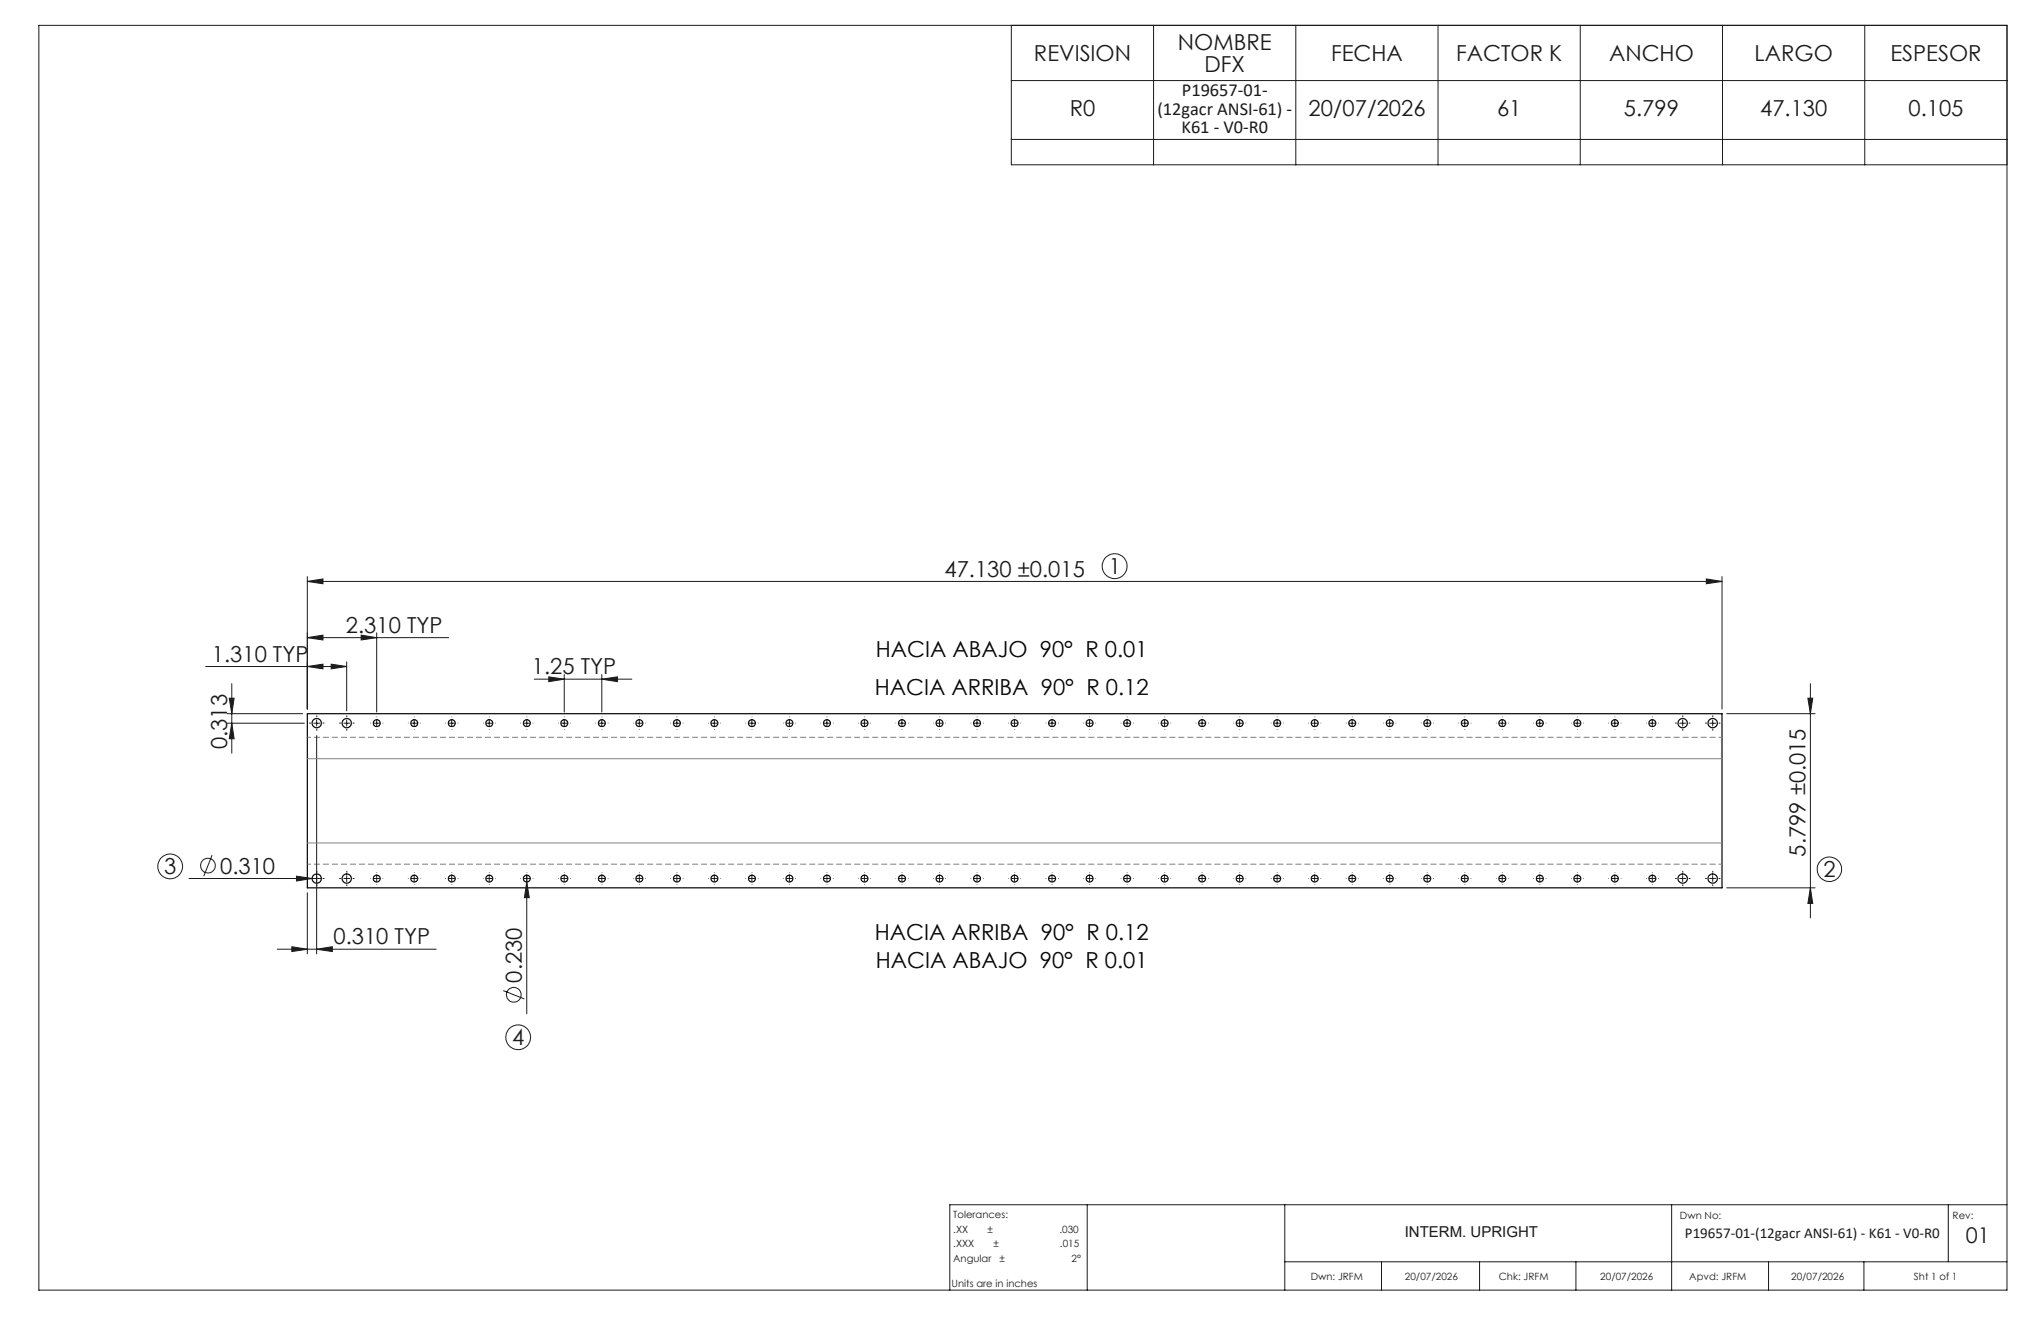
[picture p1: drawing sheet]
<svg xmlns="http://www.w3.org/2000/svg" width="432mm" height="279mm" viewBox="0 0 432 279" stroke-linecap="round" stroke-linejoin="round" font-family="sans-serif">
<g fill="none" stroke="#191924" stroke-width=".21">
<path d="M8.2 5.4h416.4v267.5h-416.4zM214 5.4v29.5h210.6M214 17h210.6M244.1 5.4v29.5M274.1 5.4v29.5M304.2 5.4v29.5M334.3 5.4v29.5M364.4 5.4v29.5M394.5 5.4v29.5M214 29.5h210.6M65 123l3.3-.6v1.1zM65 134.9l3.3-.6v1.1z"/>
<path d="M65 122v28M65 123h299.3M65 134.9h29.9M73.3 140v10.4M76.4 134.3l3.3 .6-3.3 .5zM79.7 133.8v16.8M361 122.4l3.3 .6-3.3 .5zM364.3 122v28M43.5 141h29.8M48 151h16M48 153h16.4M48.5 147.7h1l-.5 3.3z"/>
<path d="M49 153l.5 3.2h-1zM49 144.6v14.7M65 141l3.3-.5v1zM66.4 153h1.2M67 152.3v1.3M67 155.6v46.2M70.1 140.5l3.2 .5-3.2 .5zM72.7 153h1.3M73.3 152.3v1.3M79.1 153h1.2M79.7 152.3v1.3M87 153h1.3"/>
<path d="M87.6 152.3v1.3M95 153h1.2M95.6 152.3v1.3M102.9 153h1.2M103.5 152.3v1.3M110.8 153h1.3M111.4 152.3v1.3M113 143.7h20.7M116.1 143.2l3.3 .5-3.3 .5zM118.8 153h1.2M119.4 142.7v7.9M119.4 152.3v1.3"/>
<path d="M126.7 153h1.3M127.3 143.7l3.3-.5v1zM127.3 142.7v7.9M127.3 152.3v1.3M134.7 153h1.2M135.3 152.3v1.3M142.6 153h1.2M143.2 152.3v1.3M150.5 153h1.3M151.1 152.3v1.3M158.5 153h1.2M159.1 152.3v1.3"/>
<path d="M166.4 153h1.2M167 152.3v1.3M174.3 153h1.3M174.9 152.3v1.3M182.3 153h1.2M182.9 152.3v1.3M190.2 153h1.3M190.8 152.3v1.3M198.2 153h1.2M198.8 152.3v1.3M206.1 153h1.2M206.7 152.3v1.3"/>
<path d="M214 153h1.3M214.6 152.3v1.3M222 153h1.2M222.6 152.3v1.3M229.9 153h1.2M230.5 152.3v1.3M237.8 153h1.3M238.4 152.3v1.3M245.8 153h1.2M246.4 152.3v1.3M253.7 153h1.3M254.3 152.3v1.3"/>
<path d="M261.7 153h1.2M262.3 152.3v1.3M269.6 153h1.2M270.2 152.3v1.3M277.5 153h1.3M278.1 152.3v1.3M285.5 153h1.2M286.1 152.3v1.3M293.4 153h1.2M294 152.3v1.3M301.3 153h1.3M301.9 152.3v1.3"/>
<path d="M309.3 153h1.2M309.9 152.3v1.3M317.2 153h1.3M317.8 152.3v1.3M325.2 153h1.2M325.8 152.3v1.3M333.1 153h1.2M333.7 152.3v1.3M341 153h1.3M341.6 152.3v1.3M349 153h1.2M349.6 152.3v1.3"/>
<path d="M355.4 153h1.2M356 152.3v1.3M361.7 153h1.3M362.3 152.3v1.3M365.3 151h18.7M382.5 147.7h1l-.5 3.3zM383 144.6v49.5M40 185.8h28M44.9 180.9l-1.8 4.4M62.7 185.3l3.3 .5-3.3 .5zM65 188.8v13M72.7 185.8h1.3"/>
<path d="M73.3 185.2v1.2M79.1 185.8h1.2M79.7 185.2v1.2M87 185.8h1.3M87.6 185.2v1.2M95 185.8h1.2M95.6 185.2v1.2M102.9 185.8h1.2M103.5 185.2v1.2M110.8 185.8h1.3M111.4 186.5l.6 3.4h-1.1zM111.4 185.1v29.3"/>
<path d="M118.8 185.8h1.2M119.4 185.2v1.2M126.7 185.8h1.3M127.3 185.2v1.2M134.7 185.8h1.2M135.3 185.2v1.2M142.6 185.8h1.2M143.2 185.2v1.2M150.5 185.8h1.3M151.1 185.2v1.2M158.5 185.8h1.2M159.1 185.2v1.2"/>
<path d="M166.4 185.8h1.2M167 185.2v1.2M174.3 185.8h1.3M174.9 185.2v1.2M182.3 185.8h1.2M182.9 185.2v1.2M190.2 185.8h1.3M190.8 185.2v1.2M198.2 185.8h1.2M198.8 185.2v1.2M206.1 185.8h1.2M206.7 185.2v1.2"/>
<path d="M214 185.8h1.3M214.6 185.2v1.2M222 185.8h1.2M222.6 185.2v1.2M229.9 185.8h1.2M230.5 185.2v1.2M237.8 185.8h1.3M238.4 185.2v1.2M245.8 185.8h1.2M246.4 185.2v1.2M253.7 185.8h1.3M254.3 185.2v1.2"/>
<path d="M261.7 185.8h1.2M262.3 185.2v1.2M269.6 185.8h1.2M270.2 185.2v1.2M277.5 185.8h1.3M278.1 185.2v1.2M285.5 185.8h1.2M286.1 185.2v1.2M293.4 185.8h1.2M294 185.2v1.2M301.3 185.8h1.3M301.9 185.2v1.2"/>
<path d="M309.3 185.8h1.2M309.9 185.2v1.2M317.2 185.8h1.3M317.8 185.2v1.2M325.2 185.8h1.2M325.8 185.2v1.2M333.1 185.8h1.2M333.7 185.2v1.2M341 185.8h1.3M341.6 185.2v1.2M349 185.8h1.2M349.6 185.2v1.2"/>
<path d="M355.4 185.8h1.2M356 185.2v1.2M361.7 185.8h1.3M362.3 185.2v1.2M365.3 187.8h18.7M383 187.8l.5 3.3h-1zM58.7 200.8h33.6M61.7 200.2l3.3 .6-3.3 .5zM67 200.8l3.3-.6v1.1zM106.5 209.5l4.4 1.8M230 254.8v18.1M271.8 254.8v18.1"/>
<path d="M353.7 254.8v18.1M412.2 254.8v12.1M424.6 254.8h-223.7v18.1M271.8 266.9h152.8M292.3 266.9v6M313 266.9v6M333.4 266.9v6M374.2 266.9v6M394.3 266.9v6"/>
<circle cx="235.8" cy="119.8" r="2.63"/>
<circle cx="36" cy="183.3" r="2.61"/>
<circle cx="44" cy="183.1" r="1.55"/>
<circle cx="387" cy="183.8" r="2.58"/>
<circle cx="108.7" cy="210.4" r="1.56"/>
<circle cx="109.6" cy="219.4" r="2.62"/>
</g>
<g fill="none" stroke="#000" stroke-width=".25">
<path d="M65 151h299.3v36.8h-299.3z"/>
<circle cx="67" cy="153" r=".98"/>
<circle cx="73.4" cy="153" r=".98"/>
<circle cx="79.7" cy="153" r=".73"/>
<circle cx="87.6" cy="153" r=".73"/>
<circle cx="95.6" cy="153" r=".73"/>
<circle cx="103.5" cy="153" r=".73"/>
<circle cx="111.4" cy="153" r=".73"/>
<circle cx="119.4" cy="153" r=".73"/>
<circle cx="127.3" cy="153" r=".73"/>
<circle cx="135.3" cy="153" r=".73"/>
<circle cx="143.2" cy="153" r=".73"/>
<circle cx="151.1" cy="153" r=".73"/>
<circle cx="159.1" cy="153" r=".73"/>
<circle cx="167" cy="153" r=".73"/>
<circle cx="174.9" cy="153" r=".73"/>
<circle cx="182.9" cy="153" r=".73"/>
<circle cx="190.8" cy="153" r=".73"/>
<circle cx="198.8" cy="153" r=".73"/>
<circle cx="206.7" cy="153" r=".73"/>
<circle cx="214.6" cy="153" r=".73"/>
<circle cx="222.6" cy="153" r=".73"/>
<circle cx="230.5" cy="153" r=".73"/>
<circle cx="238.4" cy="153" r=".73"/>
<circle cx="246.4" cy="153" r=".73"/>
<circle cx="254.3" cy="153" r=".73"/>
<circle cx="262.3" cy="153" r=".73"/>
<circle cx="270.2" cy="153" r=".73"/>
<circle cx="278.1" cy="153" r=".73"/>
<circle cx="286.1" cy="153" r=".73"/>
<circle cx="294" cy="153" r=".73"/>
<circle cx="301.9" cy="153" r=".73"/>
<circle cx="309.9" cy="153" r=".73"/>
<circle cx="317.8" cy="153" r=".73"/>
<circle cx="325.8" cy="153" r=".73"/>
<circle cx="333.7" cy="153" r=".73"/>
<circle cx="341.6" cy="153" r=".73"/>
<circle cx="349.6" cy="153" r=".73"/>
<circle cx="356" cy="153" r=".99"/>
<circle cx="362.3" cy="153" r=".99"/>
<circle cx="67" cy="185.8" r=".98"/>
<circle cx="73.4" cy="185.8" r=".98"/>
<circle cx="79.7" cy="185.8" r=".73"/>
<circle cx="87.6" cy="185.8" r=".73"/>
<circle cx="95.6" cy="185.8" r=".73"/>
<circle cx="103.5" cy="185.8" r=".73"/>
<circle cx="111.4" cy="185.8" r=".73"/>
<circle cx="119.4" cy="185.8" r=".73"/>
<circle cx="127.3" cy="185.8" r=".73"/>
<circle cx="135.3" cy="185.8" r=".73"/>
<circle cx="143.2" cy="185.8" r=".73"/>
<circle cx="151.1" cy="185.8" r=".73"/>
<circle cx="159.1" cy="185.8" r=".73"/>
<circle cx="167" cy="185.8" r=".73"/>
<circle cx="174.9" cy="185.8" r=".73"/>
<circle cx="182.9" cy="185.8" r=".73"/>
<circle cx="190.8" cy="185.8" r=".73"/>
<circle cx="198.8" cy="185.8" r=".73"/>
<circle cx="206.7" cy="185.8" r=".73"/>
<circle cx="214.6" cy="185.8" r=".73"/>
<circle cx="222.6" cy="185.8" r=".73"/>
<circle cx="230.5" cy="185.8" r=".73"/>
<circle cx="238.4" cy="185.8" r=".73"/>
<circle cx="246.4" cy="185.8" r=".73"/>
<circle cx="254.3" cy="185.8" r=".73"/>
<circle cx="262.3" cy="185.8" r=".73"/>
<circle cx="270.2" cy="185.8" r=".73"/>
<circle cx="278.1" cy="185.8" r=".73"/>
<circle cx="286.1" cy="185.8" r=".73"/>
<circle cx="294" cy="185.8" r=".73"/>
<circle cx="301.9" cy="185.8" r=".73"/>
<circle cx="309.9" cy="185.8" r=".73"/>
<circle cx="317.8" cy="185.8" r=".73"/>
<circle cx="325.8" cy="185.8" r=".73"/>
<circle cx="333.7" cy="185.8" r=".73"/>
<circle cx="341.6" cy="185.8" r=".73"/>
<circle cx="349.6" cy="185.8" r=".73"/>
<circle cx="356" cy="185.8" r=".99"/>
<circle cx="362.3" cy="185.8" r=".99"/>
</g>
<g fill="none" stroke="#191924" stroke-width=".21" stroke-dasharray="15.2 1.3 1.3 1.3" stroke-linecap="butt">
<path d="M65.8 152.9h-.4M67 154.2v.3M67 151.7v-.4M68.3 152.9h.3M72.1 152.9h-.3M73.4 154.2v.3M73.4 151.7v-.4M74.6 152.9h.4M78.5 152.9h-.1M79.7 154.2v.1M79.7 151.7v-.1M81 152.9h.1"/>
<path d="M86.4 152.9h-.1M87.7 154.2v.1M87.7 151.7v-.1M88.9 152.9h.1M94.3 152.9h-.1M95.6 154.2v.1M95.6 151.7v-.1M96.8 152.9h.1M102.3 152.9h-.1M103.5 154.2v.1M103.5 151.7v-.1M104.8 152.9h.1"/>
<path d="M110.2 152.9h-.1M111.5 154.2v.1M111.5 151.7v-.1M112.7 152.9h.1M118.2 152.9h-.1M119.4 154.2v.1M119.4 151.7v-.1M120.7 152.9h.1M126.1 152.9h-.1M127.3 154.2v.1M127.3 151.7v-.1M128.6 152.9h.1"/>
<path d="M134 152.9h-.1M135.3 154.2v.1M135.3 151.7v-.1M136.5 152.9h.1M142 152.9h-.1M143.2 154.2v.1M143.2 151.7v-.1M144.5 152.9h.1M149.9 152.9h-.1M151.2 154.2v.1M151.2 151.7v-.1M152.4 152.9h.1"/>
<path d="M157.8 152.9h-.1M159.1 154.2v.1M159.1 151.7v-.1M160.3 152.9h.1M165.8 152.9h-.1M167 154.2v.1M167 151.7v-.1M168.3 152.9h.1M173.7 152.9h-.1M175 154.2v.1M175 151.7v-.1M176.2 152.9h.1"/>
<path d="M181.7 152.9h-.1M182.9 154.2v.1M182.9 151.7v-.1M184.2 152.9h.1M189.6 152.9h-.1M190.8 154.2v.1M190.8 151.7v-.1M192.1 152.9h.1M197.5 152.9h-.1M198.8 154.2v.1M198.8 151.7v-.1M200 152.9h.1"/>
<path d="M205.5 152.9h-.1M206.7 154.2v.1M206.7 151.7v-.1M208 152.9h.1M213.4 152.9h-.1M214.7 154.2v.1M214.7 151.7v-.1M215.9 152.9h.1M221.3 152.9h-.1M222.6 154.2v.1M222.6 151.7v-.1M223.8 152.9h.1"/>
<path d="M229.3 152.9h-.1M230.5 154.2v.1M230.5 151.7v-.1M231.8 152.9h.1M237.2 152.9h-.1M238.5 154.2v.1M238.5 151.7v-.1M239.7 152.9h.1M245.2 152.9h-.1M246.4 154.2v.1M246.4 151.7v-.1M247.7 152.9h.1"/>
<path d="M253.1 152.9h-.1M254.3 154.2v.1M254.3 151.7v-.1M255.6 152.9h.1M261 152.9h-.1M262.3 154.2v.1M262.3 151.7v-.1M263.5 152.9h.1M269 152.9h-.1M270.2 154.2v.1M270.2 151.7v-.1M271.5 152.9h.1"/>
<path d="M276.9 152.9h-.1M278.2 154.2v.1M278.2 151.7v-.1M279.4 152.9h.1M284.8 152.9h-.1M286.1 154.2v.1M286.1 151.7v-.1M287.3 152.9h.1M292.8 152.9h-.1M294 154.2v.1M294 151.7v-.1M295.3 152.9h.1"/>
<path d="M300.7 152.9h-.1M302 154.2v.1M302 151.7v-.1M303.2 152.9h.1M308.7 152.9h-.1M309.9 154.2v.1M309.9 151.7v-.1M311.2 152.9h.1M316.6 152.9h-.1M317.8 154.2v.1M317.8 151.7v-.1M319.1 152.9h.1"/>
<path d="M324.5 152.9h-.1M325.8 154.2v.1M325.8 151.7v-.1M327 152.9h.1M332.5 152.9h-.1M333.7 154.2v.1M333.7 151.7v-.1M335 152.9h.1M340.4 152.9h-.1M341.7 154.2v.1M341.7 151.7v-.1M342.9 152.9h.1"/>
<path d="M348.3 152.9h-.1M349.6 154.2v.1M349.6 151.7v-.1M350.8 152.9h.1M354.8 152.9h-.4M356 154.2v.3M356 151.7v-.4M357.3 152.9h.3M361.1 152.9h-.4M362.4 154.2v.3M362.4 151.7v-.4M363.6 152.9h.4"/>
<path d="M65.8 185.8h-.4M67 187.1v.3M67 184.6v-.4M68.3 185.8h.3M72.1 185.8h-.3M73.4 187.1v.3M73.4 184.6v-.4M74.6 185.8h.4M78.5 185.8h-.1M79.7 187.1v.1M79.7 184.6v-.1M81 185.8h.1"/>
<path d="M86.4 185.8h-.1M87.7 187.1v.1M87.7 184.6v-.1M88.9 185.8h.1M94.3 185.8h-.1M95.6 187.1v.1M95.6 184.6v-.1M96.8 185.8h.1M102.3 185.8h-.1M103.5 187.1v.1M103.5 184.6v-.1M104.8 185.8h.1"/>
<path d="M110.2 185.8h-.1M111.5 187.1v.1M111.5 184.6v-.1M112.7 185.8h.1M118.2 185.8h-.1M119.4 187.1v.1M119.4 184.6v-.1M120.7 185.8h.1M126.1 185.8h-.1M127.3 187.1v.1M127.3 184.6v-.1M128.6 185.8h.1"/>
<path d="M134 185.8h-.1M135.3 187.1v.1M135.3 184.6v-.1M136.5 185.8h.1M142 185.8h-.1M143.2 187.1v.1M143.2 184.6v-.1M144.5 185.8h.1M149.9 185.8h-.1M151.2 187.1v.1M151.2 184.6v-.1M152.4 185.8h.1"/>
<path d="M157.8 185.8h-.1M159.1 187.1v.1M159.1 184.6v-.1M160.3 185.8h.1M165.8 185.8h-.1M167 187.1v.1M167 184.6v-.1M168.3 185.8h.1M173.7 185.8h-.1M175 187.1v.1M175 184.6v-.1M176.2 185.8h.1"/>
<path d="M181.7 185.8h-.1M182.9 187.1v.1M182.9 184.6v-.1M184.2 185.8h.1M189.6 185.8h-.1M190.8 187.1v.1M190.8 184.6v-.1M192.1 185.8h.1M197.5 185.8h-.1M198.8 187.1v.1M198.8 184.6v-.1M200 185.8h.1"/>
<path d="M205.5 185.8h-.1M206.7 187.1v.1M206.7 184.6v-.1M208 185.8h.1M213.4 185.8h-.1M214.7 187.1v.1M214.7 184.6v-.1M215.9 185.8h.1M221.3 185.8h-.1M222.6 187.1v.1M222.6 184.6v-.1M223.8 185.8h.1"/>
<path d="M229.3 185.8h-.1M230.5 187.1v.1M230.5 184.6v-.1M231.8 185.8h.1M237.2 185.8h-.1M238.5 187.1v.1M238.5 184.6v-.1M239.7 185.8h.1M245.2 185.8h-.1M246.4 187.1v.1M246.4 184.6v-.1M247.7 185.8h.1"/>
<path d="M253.1 185.8h-.1M254.3 187.1v.1M254.3 184.6v-.1M255.6 185.8h.1M261 185.8h-.1M262.3 187.1v.1M262.3 184.6v-.1M263.5 185.8h.1M269 185.8h-.1M270.2 187.1v.1M270.2 184.6v-.1M271.5 185.8h.1"/>
<path d="M276.9 185.8h-.1M278.2 187.1v.1M278.2 184.6v-.1M279.4 185.8h.1M284.8 185.8h-.1M286.1 187.1v.1M286.1 184.6v-.1M287.3 185.8h.1M292.8 185.8h-.1M294 187.1v.1M294 184.6v-.1M295.3 185.8h.1"/>
<path d="M300.7 185.8h-.1M302 187.1v.1M302 184.6v-.1M303.2 185.8h.1M308.7 185.8h-.1M309.9 187.1v.1M309.9 184.6v-.1M311.2 185.8h.1M316.6 185.8h-.1M317.8 187.1v.1M317.8 184.6v-.1M319.1 185.8h.1"/>
<path d="M324.5 185.8h-.1M325.8 187.1v.1M325.8 184.6v-.1M327 185.8h.1M332.5 185.8h-.1M333.7 187.1v.1M333.7 184.6v-.1M335 185.8h.1M340.4 185.8h-.1M341.7 187.1v.1M341.7 184.6v-.1M342.9 185.8h.1"/>
<path d="M348.3 185.8h-.1M349.6 187.1v.1M349.6 184.6v-.1M350.8 185.8h.1M354.8 185.8h-.4M356 187.1v.3M356 184.6v-.4M357.3 185.8h.3M361.1 185.8h-.4M362.4 187.1v.3M362.4 184.6v-.4M363.6 185.8h.4"/>
</g>
<path d="M65 155.9h299.3M364.3 182.8h-299.3" fill="none" stroke="#808080" stroke-width=".21" stroke-dasharray="1.3 .6" stroke-dashoffset=".5" stroke-linecap="butt"/>
<path d="M65 160.5h299.3M65 178.3h299.3" fill="none" stroke="#808080" stroke-width=".21"/>
<g fill="#191924">
<path d="M62.7 185.3l3.3 .5-3.3 .5z"/>
<path d="M111.4 186.5l.6 3.4h-1.1z"/>
<path d="M65 123l3.3-.6v1.1zM361 122.4l3.3 .6-3.3 .5zM65 141l3.3-.5v1zM70.1 140.5l3.2 .5-3.2 .5zM116.1 143.2l3.3 .5-3.3 .5zM127.3 143.7l3.3-.5v1z"/>
<path d="M67 200.8l3.3-.6v1.1zM61.7 200.2l3.3 .6-3.3 .5zM76.4 134.3l3.3 .6-3.3 .5zM65 134.9l3.3-.6v1.1z"/>
<path d="M382.5 147.7h1l-.5 3.3zM383 187.8l.5 3.3h-1zM48.5 147.7h1l-.5 3.3zM49 153l.5 3.2h-1z"/>
</g>
<g font-size="4.7" fill="#191924">
<text x="249.2" y="10.6">NOMBRE</text>
<text x="218.8" y="12.9">REVISION</text>
<text x="254.8" y="15.1">DFX</text>
<text x="281.6" y="12.9">FECHA</text>
<text x="308.1" y="12.9">FACTOR K</text>
<text x="340.4" y="12.9">ANCHO</text>
<text x="371.2" y="12.9">LARGO</text>
<text x="399.9" y="12.9">ESPESOR</text>
<text x="226.3" y="24.5">R0</text>
<text x="276.8" y="24.5">20/07/2026</text>
<text x="316.7" y="24.5">61</text>
<text x="343.6" y="24.5">5.799</text>
<text x="372.4" y="24.5">47.130</text>
<text x="403.8" y="24.5">0.105</text>
<text x="199.8" y="121.9">47.130 ±0.015</text>
<text x="234.6" y="121.4">1</text>
<text x="73.2" y="133.8">2.310 TYP</text>
<text x="44.8" y="139.9">1.310 TYP</text>
<text x="112.5" y="142.6">1.25 TYP</text>
<text x="48" y="158.5" transform="rotate(-90 48 158.5)">0.313</text>
<text x="34.7" y="184.9">3</text>
<text x="46.6" y="184.8">0.310</text>
<text x="382" y="181.2" transform="rotate(-90 382 181.2)">5.799 ±0.015</text>
<text x="385.8" y="185.5">2</text>
<text x="70.6" y="199.7">0.310 TYP</text>
<text x="110.4" y="207.8" transform="rotate(-90 110.4 207.8)">0.230</text>
<text x="108.4" y="221">4</text>
</g>
<g font-size="4.7">
<text x="185.3" y="138.9">HACIA ABAJO 90° R 0.01</text>
<text x="185.1" y="147">HACIA ARRIBA 90° R 0.12</text>
<text x="185.1" y="198.7">HACIA ARRIBA 90° R 0.12</text>
<text x="185.3" y="204.8">HACIA ABAJO 90° R 0.01</text>
</g>
<text font-size="4.6" fill="#191924" x="415.9" y="263">01</text>
<g font-size="3.9" fill="#191924">
<text x="250" y="20.3">P19657-01-</text>
<text x="244.9" y="24.2">(12gacr ANSI-61) -</text>
<text x="250" y="28.1">K61 - V0-R0</text>
</g>
<g font-size="3.2" fill="#191924">
<text x="297.2" y="261.6">INTERM. UPRIGHT</text>
<text x="356.5" y="261.8">P19657-01-(12gacr ANSI-61) - K61 - V0-R0</text>
</g>
<g font-size="2.1" fill="#191924">
<text x="201.7" y="257.6">Tolerances:</text>
<text x="355.4" y="257.8">Dwn No:</text>
<text x="413.1" y="257.8">Rev:</text>
<text x="201.7" y="260.7">.XX</text>
<text x="201.7" y="263.9">.XXX</text>
<text x="208.9" y="260.7">±</text>
<text x="210.2" y="263.9">±</text>
<text x="224.1" y="260.7">.030</text>
<text x="224.3" y="263.9">.015</text>
<text x="201.7" y="267">Angular</text>
<text x="211.5" y="267">±</text>
<text x="226.7" y="267">2°</text>
<text x="201.3" y="272.3">Units are in inches</text>
<text x="277.3" y="270.7">Dwn: JRFM</text>
<text x="297.2" y="270.7">20/07/2026</text>
<text x="317.1" y="270.7">Chk: JRFM</text>
<text x="338.6" y="270.7">20/07/2026</text>
<text x="357.4" y="270.7">Apvd: JRFM</text>
<text x="378.9" y="270.7">20/07/2026</text>
<text x="404.9" y="270.7">Sht 1 of 1</text>
</g>
</svg>
